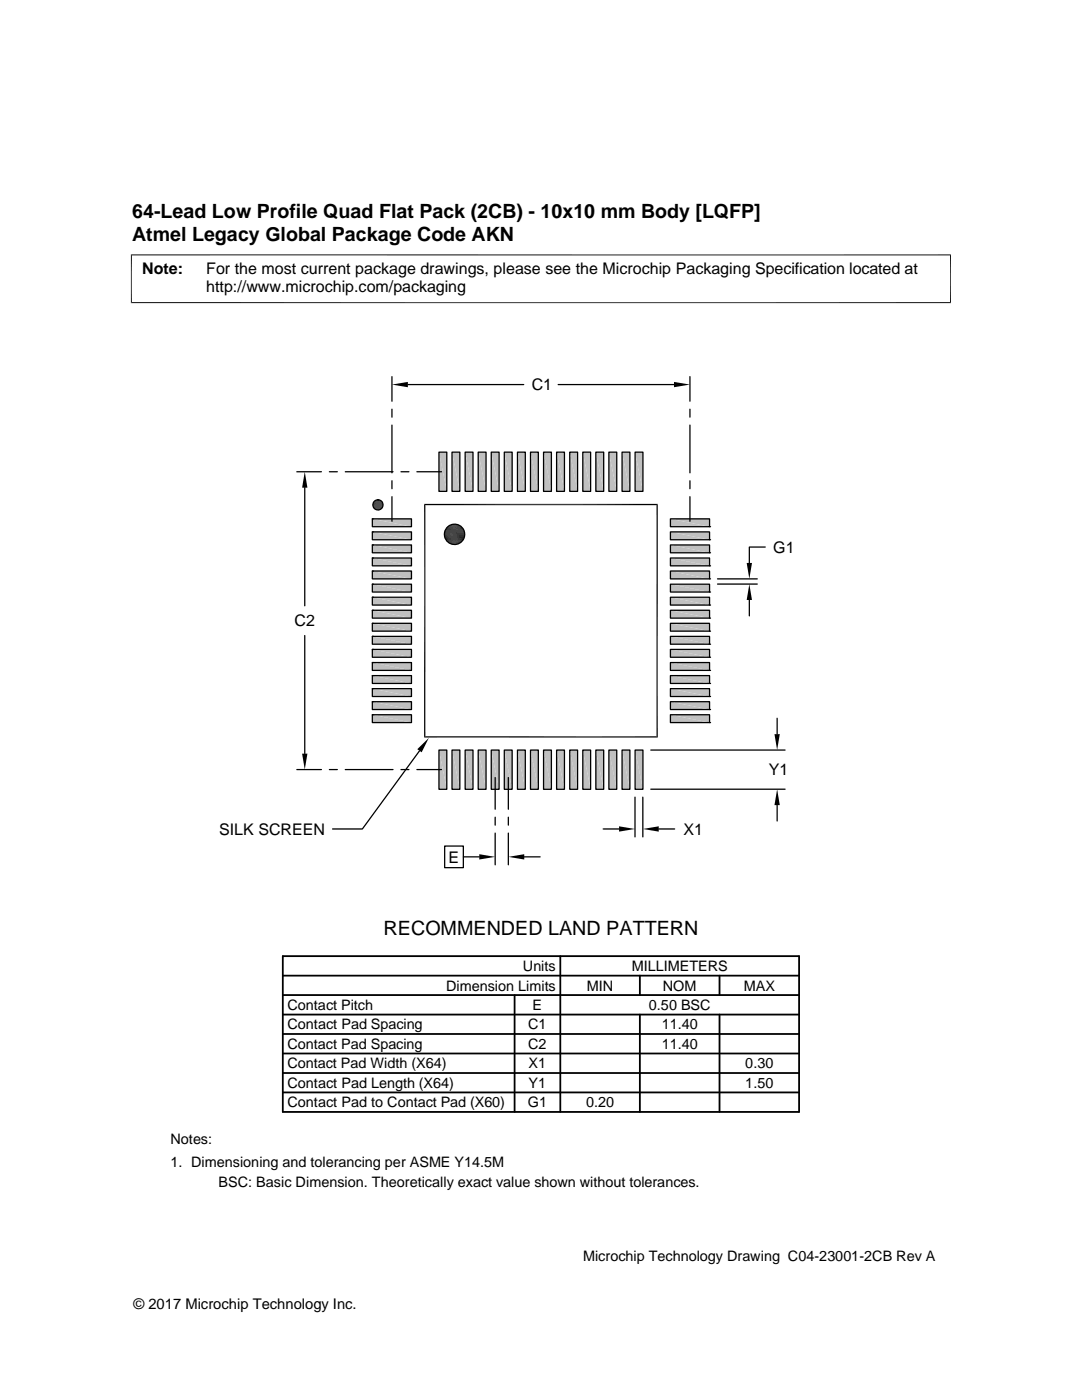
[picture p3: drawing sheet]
<svg xmlns="http://www.w3.org/2000/svg" width="216mm" height="279mm" viewBox="0 0 216 279" stroke-linecap="round" stroke-linejoin="round" font-family="sans-serif">
<g fill="#c0c0c0">
<path d="M126.7 90.2l1.6 7.9h-1.6z"/>
<path d="M126.7 90.2h1.6v7.9z"/>
<path d="M124.1 90.2l1.6 7.9h-1.6z"/>
<path d="M124.1 90.2h1.6v7.9z"/>
<path d="M121.5 90.2l1.6 7.9h-1.6z"/>
<path d="M121.5 90.2h1.6v7.9z"/>
<path d="M118.9 90.2l1.6 7.9h-1.6z"/>
<path d="M118.9 90.2h1.6v7.9z"/>
<path d="M116.3 90.2l1.6 7.9h-1.6z"/>
<path d="M116.3 90.2h1.6v7.9z"/>
<path d="M113.7 90.2l1.6 7.9h-1.6z"/>
<path d="M113.7 90.2h1.6v7.9z"/>
<path d="M111.1 90.2l1.5 7.9h-1.5z"/>
<path d="M111.1 90.2h1.5v7.9z"/>
<path d="M108.5 90.2l1.5 7.9h-1.5z"/>
<path d="M108.5 90.2h1.5v7.9z"/>
<path d="M105.9 90.2l1.5 7.9h-1.5z"/>
<path d="M105.9 90.2h1.5v7.9z"/>
<path d="M103.3 90.2l1.5 7.9h-1.5z"/>
<path d="M103.3 90.2h1.5v7.9z"/>
<path d="M100.6 90.2l1.6 7.9h-1.6z"/>
<path d="M100.6 90.2h1.6v7.9z"/>
<path d="M98 90.2l1.6 7.9h-1.6z"/>
<path d="M98 90.2h1.6v7.9z"/>
<path d="M95.4 90.2l1.6 7.9h-1.6z"/>
<path d="M95.4 90.2h1.6v7.9z"/>
<path d="M92.8 90.2l1.6 7.9h-1.6z"/>
<path d="M92.8 90.2h1.6v7.9z"/>
<path d="M90.2 90.2l1.6 7.9h-1.6z"/>
<path d="M90.2 90.2h1.6v7.9z"/>
<path d="M87.6 90.2l1.6 7.9h-1.6z"/>
<path d="M87.6 90.2h1.6v7.9z"/>
<path d="M133.8 103.5l7.8 1.6h-7.8z"/>
<path d="M133.8 103.5h7.8v1.6z"/>
<path d="M74.3 103.5l7.8 1.6h-7.8z"/>
<path d="M74.3 103.5h7.8v1.6z"/>
<path d="M133.8 106.2l7.8 1.5h-7.8z"/>
<path d="M133.8 106.2h7.8v1.5z"/>
<path d="M74.3 106.2l7.8 1.5h-7.8z"/>
<path d="M74.3 106.2h7.8v1.5z"/>
<path d="M133.8 108.8l7.8 1.5h-7.8z"/>
<path d="M133.8 108.8h7.8v1.5z"/>
<path d="M74.3 108.8l7.8 1.5h-7.8z"/>
<path d="M74.3 108.8h7.8v1.5z"/>
<path d="M133.8 111.4l7.8 1.5h-7.8z"/>
<path d="M133.8 111.4h7.8v1.5z"/>
<path d="M74.3 111.4l7.8 1.5h-7.8z"/>
<path d="M74.3 111.4h7.8v1.5z"/>
<path d="M133.8 114l7.8 1.5h-7.8z"/>
<path d="M133.8 114h7.8v1.5z"/>
<path d="M74.3 114l7.8 1.5h-7.8z"/>
<path d="M74.3 114h7.8v1.5z"/>
<path d="M133.8 116.6l7.8 1.6h-7.8z"/>
<path d="M133.8 116.6h7.8v1.6z"/>
<path d="M74.3 116.6l7.8 1.6h-7.8z"/>
<path d="M74.3 116.6h7.8v1.6z"/>
<path d="M133.8 119.2l7.8 1.6h-7.8z"/>
<path d="M133.8 119.2h7.8v1.6z"/>
<path d="M74.3 119.2l7.8 1.6h-7.8z"/>
<path d="M74.3 119.2h7.8v1.6z"/>
<path d="M133.8 121.8l7.8 1.6h-7.8z"/>
<path d="M133.8 121.8h7.8v1.6z"/>
<path d="M74.3 121.8l7.8 1.6h-7.8z"/>
<path d="M74.3 121.8h7.8v1.6z"/>
<path d="M133.8 124.4l7.8 1.6h-7.8z"/>
<path d="M133.8 124.4h7.8v1.6z"/>
<path d="M74.3 124.4l7.8 1.6h-7.8z"/>
<path d="M74.3 124.4h7.8v1.6z"/>
<path d="M133.8 127l7.8 1.6h-7.8z"/>
<path d="M133.8 127h7.8v1.6z"/>
<path d="M74.3 127l7.8 1.6h-7.8z"/>
<path d="M74.3 127h7.8v1.6z"/>
<path d="M133.8 129.6l7.8 1.6h-7.8z"/>
<path d="M133.8 129.6h7.8v1.6z"/>
<path d="M74.3 129.6l7.8 1.6h-7.8z"/>
<path d="M74.3 129.6h7.8v1.6z"/>
<path d="M133.8 132.2l7.8 1.6h-7.8z"/>
<path d="M133.8 132.2h7.8v1.6z"/>
<path d="M74.3 132.2l7.8 1.6h-7.8z"/>
<path d="M74.3 132.2h7.8v1.6z"/>
<path d="M133.8 134.8l7.8 1.6h-7.8z"/>
<path d="M133.8 134.8h7.8v1.6z"/>
<path d="M74.3 134.8l7.8 1.6h-7.8z"/>
<path d="M74.3 134.8h7.8v1.6z"/>
<path d="M133.8 137.4l7.8 1.6h-7.8z"/>
<path d="M133.8 137.4h7.8v1.6z"/>
<path d="M74.3 137.4l7.8 1.6h-7.8z"/>
<path d="M74.3 137.4h7.8v1.6z"/>
<path d="M133.8 140l7.8 1.6h-7.8z"/>
<path d="M133.8 140h7.8v1.6z"/>
<path d="M74.3 140l7.8 1.6h-7.8z"/>
<path d="M74.3 140h7.8v1.6z"/>
<path d="M133.8 142.6l7.8 1.6h-7.8z"/>
<path d="M133.8 142.6h7.8v1.6z"/>
<path d="M74.3 142.6l7.8 1.6h-7.8z"/>
<path d="M74.3 142.6h7.8v1.6z"/>
<path d="M126.7 149.7l1.6 7.8h-1.6z"/>
<path d="M126.7 149.7h1.6v7.8z"/>
<path d="M124.1 149.7l1.6 7.8h-1.6z"/>
<path d="M124.1 149.7h1.6v7.8z"/>
<path d="M121.5 149.7l1.6 7.8h-1.6z"/>
<path d="M121.5 149.7h1.6v7.8z"/>
<path d="M118.9 149.7l1.6 7.8h-1.6z"/>
<path d="M118.9 149.7h1.6v7.8z"/>
<path d="M116.3 149.7l1.6 7.8h-1.6z"/>
<path d="M116.3 149.7h1.6v7.8z"/>
<path d="M113.7 149.7l1.6 7.8h-1.6z"/>
<path d="M113.7 149.7h1.6v7.8z"/>
<path d="M111.1 149.7l1.5 7.8h-1.5z"/>
<path d="M111.1 149.7h1.5v7.8z"/>
<path d="M108.5 149.7l1.5 7.8h-1.5z"/>
<path d="M108.5 149.7h1.5v7.8z"/>
<path d="M105.9 149.7l1.5 7.8h-1.5z"/>
<path d="M105.9 149.7h1.5v7.8z"/>
<path d="M103.3 149.7l1.5 7.8h-1.5z"/>
<path d="M103.3 149.7h1.5v7.8z"/>
<path d="M100.6 149.7l1.6 7.8h-1.6z"/>
<path d="M100.6 149.7h1.6v7.8z"/>
<path d="M98 149.7l1.6 7.8h-1.6z"/>
<path d="M98 149.7h1.6v7.8z"/>
<path d="M95.4 149.7l1.6 7.8h-1.6z"/>
<path d="M95.4 149.7h1.6v7.8z"/>
<path d="M92.8 149.7l1.6 7.8h-1.6z"/>
<path d="M92.8 149.7h1.6v7.8z"/>
<path d="M90.2 149.7l1.6 7.8h-1.6z"/>
<path d="M90.2 149.7h1.6v7.8z"/>
<path d="M87.6 149.7l1.6 7.8h-1.6z"/>
<path d="M87.6 149.7h1.6v7.8z"/>
</g>
<g fill="none" stroke="#000" stroke-width=".25">
<path d="M78.2 75.2v4.9M81.4 76.8h23.1M111.4 76.8h23.1M137.7 75.2v4.9M59.2 94.1h4.9M60.8 97.3v23.6M65.7 94.1h1.6M68.9 94.1h9.5M78.2 81.7v1.5M78.2 84.8v9.6M78.2 95.9v1.6M78.2 99.1v4.9"/>
<path d="M80 94.1h1.6M83.2 94.1h4.9M87.6 90.2h1.6v7.9h-1.6zM90.2 90.2h1.6v7.9h-1.6zM92.8 90.2h1.6v7.9h-1.6zM95.4 90.2h1.6v7.9h-1.6zM98 90.2h1.6v7.9h-1.6zM100.6 90.2h1.6v7.9h-1.6zM103.3 90.2h1.5v7.9h-1.5zM105.9 90.2h1.5v7.9h-1.5zM108.5 90.2h1.5v7.9h-1.5zM111.1 90.2h1.5v7.9h-1.5z"/>
<path d="M113.7 90.2h1.6v7.9h-1.6zM116.3 90.2h1.6v7.9h-1.6zM118.9 90.2h1.6v7.9h-1.6zM121.5 90.2h1.6v7.9h-1.6zM124.1 90.2h1.6v7.9h-1.6zM126.7 90.2h1.6v7.9h-1.6zM137.7 81.7v1.5M137.7 84.8v9.6M137.7 95.9v1.6M137.7 99.1v4.9M74.3 103.5h7.8v1.6h-7.8zM74.3 103.5h.1"/>
<path d="M74.3 106.2h7.8v1.5h-7.8zM74.3 106.2h.1M74.3 108.8h7.8v1.5h-7.8zM74.3 108.8h.1M74.3 111.4h7.8v1.5h-7.8zM74.3 111.4h.1M74.3 114h7.8v1.5h-7.8zM74.3 114h.1M74.3 116.6h7.8v1.6h-7.8zM74.3 116.6h.1M74.3 119.2h7.8v1.6h-7.8zM74.3 119.2h.1"/>
<path d="M84.6 100.7h46.7M84.8 100.6v46.6M131.1 100.6v46.6M133.8 119.2h7.8v1.6h-7.8zM133.8 116.6h7.8v1.6h-7.8zM133.8 114h7.8v1.5h-7.8zM133.8 111.4h7.8v1.5h-7.8zM133.8 108.8h7.8v1.5h-7.8zM133.8 106.2h7.8v1.5h-7.8zM133.8 103.5h7.8v1.6h-7.8zM141.6 118.2h.1M141.6 115.5h.1"/>
<path d="M141.6 112.9h.1M141.6 110.3h.1M141.6 107.7h.1M141.6 105.1h.1M143.2 116.6h7.9M143.2 115.5h7.9M149.5 119.7v3.2M152.7 109.2h-3.2v3.2M60.8 126.8v23.6M74.3 121.8h7.8v1.6h-7.8zM74.3 121.8h.1M74.3 124.4h7.8v1.6h-7.8z"/>
<path d="M74.3 124.4h.1M74.3 127h7.8v1.6h-7.8zM74.3 127h.1M74.3 129.6h7.8v1.6h-7.8zM74.3 129.6h.1M74.3 132.2h7.8v1.6h-7.8zM74.3 132.2h.1M74.3 134.8h7.8v1.6h-7.8zM74.3 134.8h.1M74.3 137.4h7.8v1.6h-7.8zM74.3 137.4h.1M133.8 137.4h7.8v1.6h-7.8z"/>
<path d="M133.8 134.8h7.8v1.6h-7.8zM133.8 132.2h7.8v1.6h-7.8zM133.8 129.6h7.8v1.6h-7.8zM133.8 127h7.8v1.6h-7.8zM133.8 124.4h7.8v1.6h-7.8zM133.8 121.8h7.8v1.6h-7.8zM141.6 139h.1M141.6 136.4h.1M141.6 133.8h.1M141.6 131.2h.1M141.6 128.6h.1M141.6 126h.1"/>
<path d="M141.6 123.4h.1M141.6 120.8h.1M59.2 153.6h4.9M65.7 153.6h1.6M68.9 153.6h9.5M74.3 140h7.8v1.6h-7.8zM74.3 140h.1M74.3 142.6h7.8v1.6h-7.8zM74.3 142.6h.1M80 153.6h1.6M83.2 153.6h4.9M83.7 149.8l-11.4 15.6h-5.9"/>
<path d="M84.6 147.1h46.7M87.6 149.7h1.6v7.8h-1.6zM90.2 149.7h1.6v7.8h-1.6zM92.8 149.7h1.6v7.8h-1.6zM95.4 149.7h1.6v7.8h-1.6zM98 149.7h1.6v7.8h-1.6zM98.8 155.2v6.3M100.6 149.7h1.6v7.8h-1.6zM101.4 155.2v6.3M103.3 149.7h1.5v7.8h-1.5zM105.9 149.7h1.5v7.8h-1.5zM108.5 149.7h1.5v7.8h-1.5z"/>
<path d="M111.1 149.7h1.5v7.8h-1.5zM113.7 149.7h1.6v7.8h-1.6zM116.3 149.7h1.6v7.8h-1.6zM118.9 149.7h1.6v7.8h-1.6zM121.5 149.7h1.6v7.8h-1.6zM124.1 149.7h1.6v7.8h-1.6zM126.7 159.1v7.9M126.7 149.7h1.6v7.8h-1.6zM128.3 159.1v7.9M129.9 157.5h26.8M129.9 149.7h26.8M133.8 142.6h7.8v1.6h-7.8z"/>
<path d="M133.8 140h7.8v1.6h-7.8zM141.6 144.2h.1M141.6 141.6h.1M155.1 143.3v3.2M88.7 168.8h3.8v4.4h-3.8zM92.5 171h3.1M98.8 163.1v1.6M98.8 166.3v6.3M101.4 163.1v1.6M101.4 166.3v6.3M104.6 171h3.2M120.4 165.4h3.1"/>
<path d="M131.4 165.4h3.2M155.1 160.7v3.2"/>
<circle cx="75.4" cy="100.8" r="1.02"/>
<circle cx="90.7" cy="106.6" r="2.03"/>
</g>
<g fill="none" stroke="#000" stroke-width=".36">
<path d="M56.4 194.7h103M56.4 190.8h103v31.1h-103zM56.4 198.6h103M102.7 198.6v23.3M111.8 190.8v31.1M127.7 194.7v3.9M143.6 194.7v3.9M56.4 202.5h103M56.4 206.4h103M56.4 214.1h103M56.4 210.2h103M56.4 218h103"/>
<path d="M127.7 202.5v19.4M143.6 202.5v19.4"/>
</g>
<g fill="none" stroke="#000" stroke-width=".2">
<path d="M26.1 50.9h163.7M26.2 50.8v9.7M189.7 50.8v9.7M26.1 60.4h163.7M74.4 100.7h2M74.4 100.8h2M74.4 100.9h2M74.4 100.6h2M88.7 106.5h4M88.7 106.7h4M88.7 106.9h4M88.7 106.4h4"/>
<path d="M88.7 106.2h4M88.7 107.1h4M88.8 107.3h3.8M88.8 106h3.8M88.8 105.8h3.8M88.8 107.5h3.8M88.9 107.7h3.6M88.9 105.6h3.6M89 107.8h3.4M89 105.5h3.4M89.1 108h3.2M89.1 105.3h3.2"/>
<path d="M89.2 108.1h3M89.2 105.2h3M89.4 105h2.6M89.4 108.2h2.6M89.5 104.9h2.4M89.5 108.3h2.4M89.7 104.8h2M89.7 108.4h2"/>
</g>
<g fill="#000">
<path d="M78.2 76.8l3.2-.6v1.1zM134.5 76.2l3.2 .6-3.2 .5zM60.8 94.1l.5 3.2h-1zM74.8 100l1.4 .1zM74.8 100h1.3zM74.8 99.9l1.3 .1zM74.8 99.9h1.2zM74.9 99.9h1.1zM74.9 99.9h1zM75 99.8l.9 .1zM75 99.8h.8zM75.1 99.8h.7z"/>
<path d="M75.1 99.8h.6zM75.2 99.8h.5zM75.2 99.8h.4zM75.3 99.8h.3zM75.3 99.8h.2zM74.4 100.9l2 .1h-2zM74.4 100.9h2v.1zM74.4 100.5l2 .1zM74.4 101l2 .1zM74.4 101h2zM74.5 100.4l1.9 .1h-2zM74.5 100.4h1.9v.1z"/>
<path d="M74.5 101.1l1.8 .1zM74.5 101.1h1.9zM74.5 100.3l1.9 .1zM74.5 101.2l1.8 .1zM74.5 101.2h1.8zM74.6 100.2l1.7 .1h-1.8zM74.6 100.2l1.7 .1zM74.6 101.3l1.6 .1zM74.6 101.3h1.7zM74.6 100.1l1.7 .1zM74.6 101.4l1.6 .1zM74.6 101.4h1.6z"/>
<path d="M74.6 100.1h1.6zM74.7 100.1h1.5zM74.7 101.5h1.4zM74.7 101.5h1.5zM74.8 101.5l1.2 .1zM74.8 101.5h1.3zM74.8 101.6h1.1zM74.8 101.6h1.2zM74.9 101.6l.9 .1zM74.9 101.6h1zM75 101.7h.7zM75 101.7h.8z"/>
<path d="M75.1 101.7h.5zM75.1 101.7h.6zM75.2 101.7l.3 .1zM75.2 101.7h.4zM75.3 101.8h.2zM89.7 108.4l1.8 .1zM89.9 104.8l1.8 .1zM89.9 108.5l1.4 .1zM89.9 108.5h1.6zM89.9 104.8h1.6zM90 104.7l1.5 .1zM90 108.6h1.2z"/>
<path d="M90 108.6h1.3zM90 104.7h1.3zM90.3 104.7h1zM90.3 108.6h.6zM90.3 108.6h.9zM90.3 104.7h.9zM90.4 104.6l.8 .1zM90.4 108.6h.5zM90.4 104.6h.5zM149.5 116.6l.6 3.1h-1.1zM149 112.4h1.1l-.6 3.1zM60.3 150.4h1l-.5 3.2z"/>
<path d="M83.3 149.5l2.3-2.2-1.5 2.8zM154.5 146.5h1.1l-.5 3.2zM95.6 170.5l3.2 .5-3.2 .5zM101.4 171l3.2-.5v1zM123.5 164.9l3.2 .5-3.2 .6zM128.3 165.4l3.1-.5v1.1zM155.1 157.5l.5 3.2h-1.1z"/>
</g>
<g font-size="3.9">
<text x="26.4" y="43.5">64-Lead Low Profile Quad Flat Pack (2CB) - 10x10 mm Body [LQFP]</text>
<text x="26.4" y="48">Atmel Legacy Global Package Code AKN</text>
<text x="76.5" y="186.7">RECOMMENDED LAND PATTERN</text>
</g>
<g font-size="3.2">
<text x="28.4" y="54.6">Note:</text>
<text x="41.1" y="58.3">http://www.microchip.com/packaging</text>
<text x="41.1" y="54.6">For the most current package drawings, please see the Microchip Packaging Specification located at</text>
<text x="106.1" y="77.9">C1</text>
<text x="154.3" y="110.3">G1</text>
<text x="58.8" y="125">C2</text>
<text x="153.4" y="154.7">Y1</text>
<text x="43.7" y="166.6">SILK SCREEN</text>
<text x="136.4" y="166.6">X1</text>
<text x="89.5" y="172.1">E</text>
</g>
<g font-size="2.9">
<text x="89" y="197.7">Dimension Limits</text>
<text x="104.3" y="193.8">Units</text>
<text x="117.1" y="197.7">MIN</text>
<text x="126" y="193.8">MILLIMETERS</text>
<text x="132.3" y="197.7">NOM</text>
<text x="148.4" y="197.7">MAX</text>
<text x="57.3" y="201.6">Contact Pitch</text>
<text x="106.3" y="201.6">E</text>
<text x="129.5" y="201.6">0.50 BSC</text>
<text x="57.3" y="209.3">Contact Pad Spacing</text>
<text x="57.3" y="205.4">Contact Pad Spacing</text>
<text x="105.4" y="209.3">C2</text>
<text x="105.4" y="205.4">C1</text>
<text x="132" y="205.4">11.40</text>
<text x="132" y="209.3">11.40</text>
<text x="57.3" y="213.2">Contact Pad Width (X64)</text>
<text x="105.5" y="213.2">X1</text>
<text x="148.7" y="213.2">0.30</text>
<text x="57.3" y="221">Contact Pad to Contact Pad (X60)</text>
<text x="57.3" y="217.1">Contact Pad Length (X64)</text>
<text x="105.3" y="221">G1</text>
<text x="105.5" y="217.1">Y1</text>
<text x="116.9" y="221">0.20</text>
<text x="148.7" y="217.1">1.50</text>
<text x="34" y="228.3">Notes:</text>
<text x="34" y="232.9">1. Dimensioning and tolerancing per ASME Y14.5M</text>
<text x="43.6" y="236.9">BSC: Basic Dimension. Theoretically exact value shown without tolerances.</text>
<text x="116.3" y="251.7">Microchip Technology Drawing C04-23001-2CB Rev A</text>
<text x="26.6" y="261.3">© 2017 Microchip Technology Inc.</text>
</g>
</svg>
